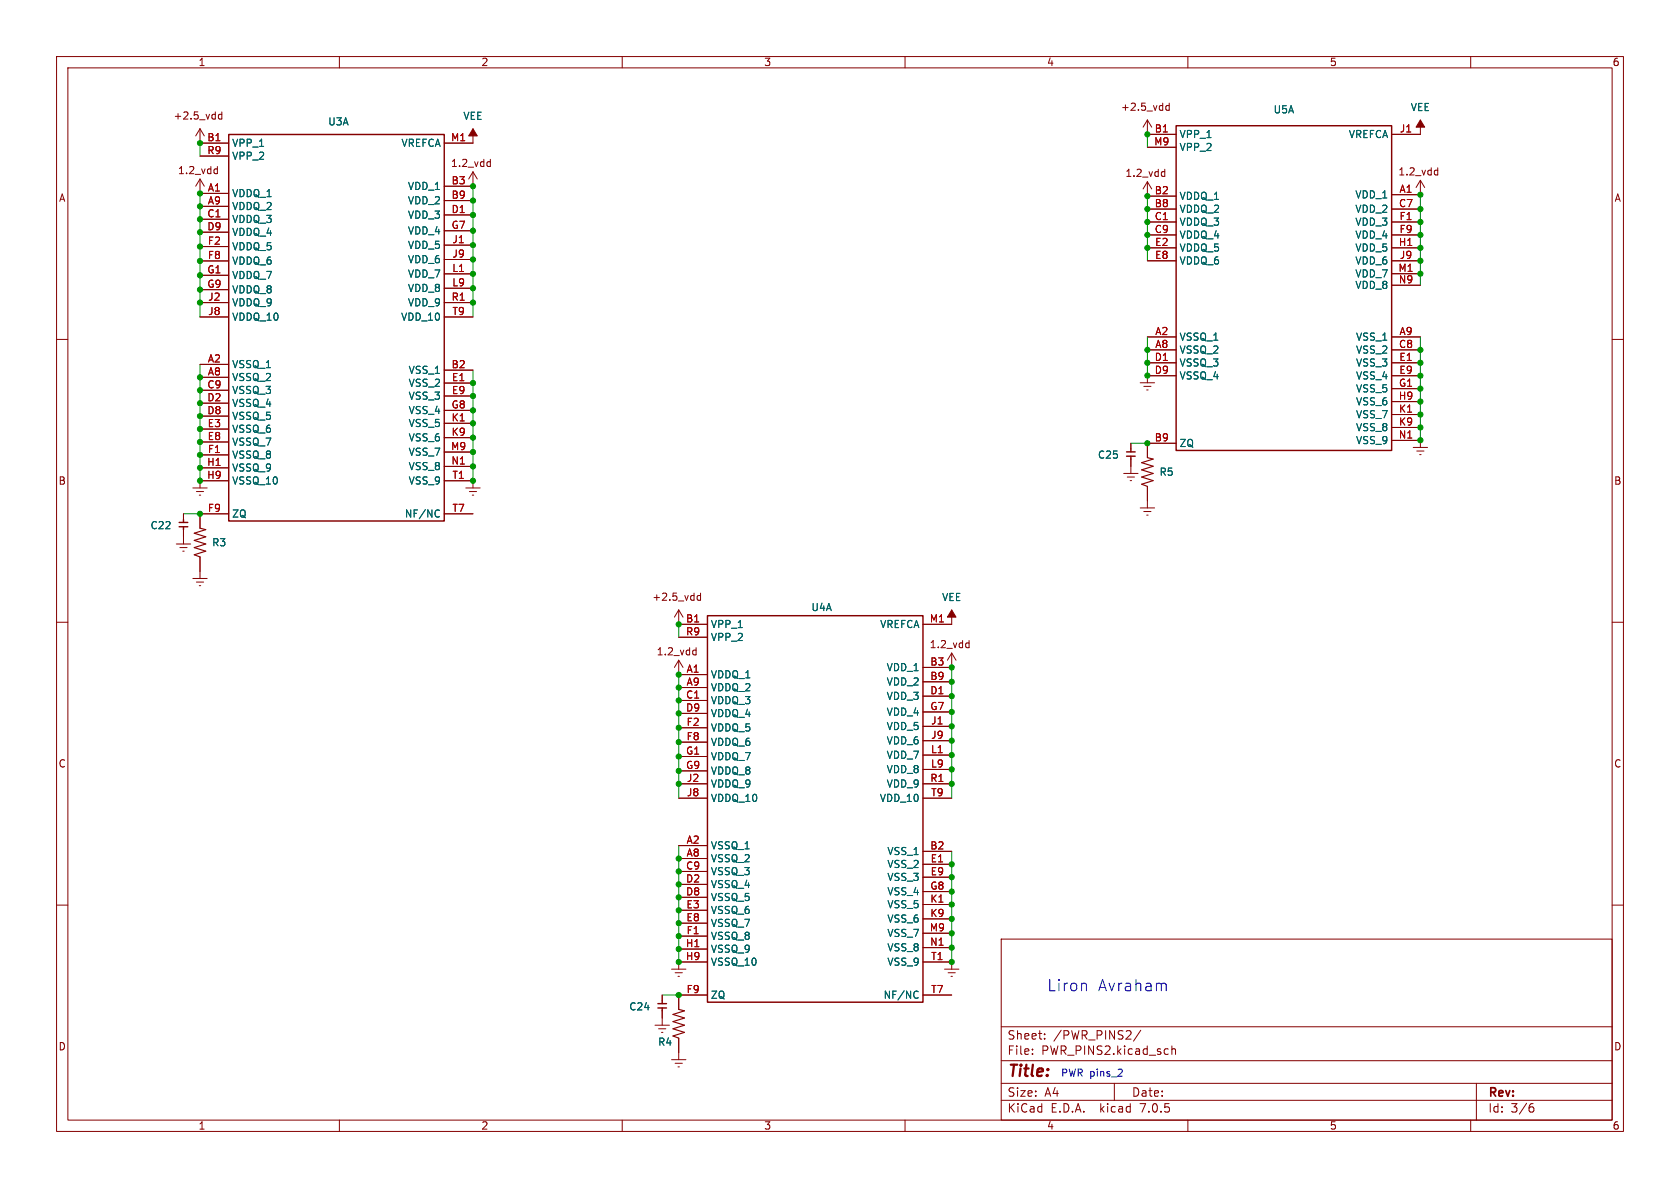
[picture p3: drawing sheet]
<svg xmlns="http://www.w3.org/2000/svg" width="297mm" height="210mm" viewBox="0 0 297 210" stroke-linecap="round" stroke-linejoin="round" font-family="sans-serif">
<g fill="none" stroke="#840000" stroke-width=".18">
<path d="M10 10h277v190h-277zM12 12h273v186h-273zM39.2 19.8v1.3M60 10v2M110 10v2M160 10v2M206.7 18.2v1.3M206.7 18.7h-.4l-.2 .2 .1 .5h.5M210 10v2M260 10v2M35.4 31.6v2.6h5M35.4 36.5h5"/>
<path d="M35.4 22.8v2.5h5M35.4 38.8h5M35.4 27.6h5M35.4 22.8l-.8 1.2M35.4 22.8l.7 1.2M35.4 31.6l-.8 1.3M35.4 31.6l.7 1.3M38.1 29.9h.3M38.4 29.4v1.3M38.4 30.6l-.3 .1M39.2 20.3l-.3-.1-.3 .2 .1 .6h.5M78.5 35.5h5.1"/>
<path d="M78.5 38h5.1M83.6 22.8v2.5h-5.1M83.6 30.4v2.5h-5.1M83.6 30.4l-.7 1.2M83.6 30.4l.8 1.2M86.3 28.6h.4M86.7 28.2v1.2M86.7 29.4h-.4M202.8 21.2v2.5h5.1M202.8 32.1v2.6h5.1M202.8 32.1l-.7 1.3M202.8 32.1l.8 1.3"/>
<path d="M202.8 21.2l-.7 1.3M202.8 21.2l.8 1.3M202.8 37h5.1M202.8 39.2h5.1M202.8 26h5.1M205.6 30.3l.3 .1M205.9 29.9v1.3M205.9 31.1l-.3 .1M246 37h5.1M246 39.2h5.1M251.1 21.2v2.5h-5.1M251.1 31.9v2.5h-5.1"/>
<path d="M251.1 31.9l-.8 1.2M251.1 31.9l.8 1.2M253.8 30.1h.4M254.2 29.7v1.2M254.2 30.9h-.4M10 60h2M35.4 41h5M35.4 43.6h5M35.4 46.1h5M35.4 48.7h5M35.4 51.2h5M35.4 53.5h5"/>
<path d="M35.4 56h5M78.5 40.8h5.1M78.5 43.3h5.1M78.5 53.5h5.1M78.5 56h5.1M78.5 45.9h5.1M78.5 48.4h5.1M78.5 51h5.1M202.8 59.6h5.1M202.8 41.5h5.1M202.8 43.8h5.1M202.8 46.1h5.1"/>
<path d="M246 48.4h5.1M246 59.6h5.1M246 41.5h5.1M246 43.8h5.1M246 46.1h5.1M246 50.4h5.1M285 60h2M35.4 64.4h5M35.4 66.7h5M35.4 69h5M35.4 71.3h5M35.4 73.6h5"/>
<path d="M35.4 75.8h5M35.4 78.1h5M78.5 65.4h5.1M78.5 67.7h5.1M78.5 70h5.1M78.5 72.5h5.1M78.5 74.8h5.1M78.5 77.4h5.1M78.5 79.9h5.1M199.9 78.4v1M201.6 67.7h2.5M202.2 68.3h1.3"/>
<path d="M202.7 68.9h.3M202.8 66.4v1.3M202.8 61.8h5.1M202.8 64.1h5.1M202.8 66.4h5.1M207.9 78.4h-5.1v2.5M246 77.9l5.1-.1v1.3M246 61.8h5.1M246 64.1h5.1M246 66.4h5.1M246 68.7h5.1M246 71h5.1"/>
<path d="M246 73.3h5.1M246 75.6h5.1M249.8 79.1h2.6M250.5 79.7h1.2M31.2 96.2h2.5M31.8 96.8h1.3M32.3 97.4h.3M32.4 90.8v1M32.4 93.6v2.6M34.1 86.3h2.5M34.7 86.9h1.3M35.2 87.5h.3"/>
<path d="M35.4 80.4h5M35.4 82.7h5M35.4 98.5v3.8M40.4 90.8h-5v2.6M40.4 85h-5v1.3M78.5 90.8h5.1M78.5 85h5.1v1.3M78.5 82.4h5.1M82.3 86.3h2.6M83 86.9h1.3M83.5 87.5h.2M198.7 83.7h2.5"/>
<path d="M199.3 84.3h1.3M199.8 85h.3M199.9 81.1v2.6M201.6 89.8h2.5M202.2 90.4h1.3M202.7 91.1h.3M202.8 86v3.8M251 80.4h.2M10 110h2M34.1 102.3h2.5M34.7 102.9h1.3M35.2 103.5h.3"/>
<path d="M120 107.8v2.6h5.1M120 116.7v2.6h5.1M120 112.6h5.1M120 116.7l-.8 1.3M120 116.7l.8 1.3M120 107.8l-.8 1.3M120 107.8l.8 1.3M122.7 114.9l.4 .1M123.1 114.5v1.3M123.1 115.7l-.4 .1M123.8 105.3h-.3l-.3 .2 .2 .6h.4M123.8 104.8v1.3"/>
<path d="M168.2 107.8v2.6h-5M168.2 115.4v2.6h-5M168.2 115.4l-.7 1.3M168.2 115.4l.8 1.3M171 113.7h.3M171.3 113.2v1.3M171.3 114.4l-.3 .1M285 110h2M120 121.5h5.1M120 123.8h5.1M120 126.1h5.1M120 128.7h5.1"/>
<path d="M120 131.2h5.1M120 133.7h5.1M120 136.3h5.1M120 138.6h5.1M163.2 120.5h5M163.2 123.1h5M163.2 125.9h5M163.2 128.4h5M163.2 138.6h5M163.2 130.9h5M163.2 133.5h5M163.2 136h5"/>
<path d="M10 160h2M120 149.5h5.1M120 151.8h5.1M120 154.1h5.1M120 156.3h5.1M120 158.6h5.1M120 141.1h5.1M163.2 150.5h5M163.2 152.8h5M163.2 155.1h5M163.2 157.6h5M163.2 141.1h5"/>
<path d="M163.2 159.9h5M285 160h2M117.1 175.9v1M117.1 178.7v2.5M118.7 171.3h2.6M119.4 172h1.2M119.9 172.6h.2M120 160.9h5.1M120 163.2h5.1M120 165.5h5.1M120 167.8h5.1M125.1 170.1h-5.1v1.2"/>
<path d="M125.1 175.9h-5.1v2.5M163.2 170.1h5v1.2M163.2 175.9h5M163.2 162.4h5M163.2 165h5M163.2 167.5h5M167 171.3h2.5M167.6 172h1.3M168.1 172.6h.3M177 166h108v32h-108zM60 198v2M110 198v2"/>
<path d="M115.8 181.2h2.5M116.4 181.9h1.3M116.9 182.5h.3M118.7 187.3h2.6M119.4 188h1.2M119.9 188.6h.2M120 183.5v3.8M160 198v2M177 194.5h108M177 191.5h108M177 187.5h108M177 181.5h108"/>
<path d="M182.5 186.3v.1M182.5 185.5v.1M184.7 183.6v.1M184.7 182.8v.1M197 191.5v3M201.7 182.1l-1.3 2M207.2 184.9v1.5M207.2 185.5l.2-.1 .3 .1 .1 .9M210 198v2M260 198v2M261 191.5v6.5M270.5 195.7h.4l.3 .3-.2 .5h-.5"/>
<path d="M271 195.1l-.5 .1"/>
</g>
<g fill="#840000" stroke="#840000" stroke-width=".18">
<path d="M168.2 107.8l.8 1.3h-1.5z"/>
<path d="M83.6 22.8l.8 1.2h-1.5z"/>
<path d="M251.1 21.2l.8 1.3h-1.6z"/>
</g>
<g fill="none" stroke="#840000" stroke-width=".25">
<path d="M40.4 23.8h38.1v68.3h-38.1zM207.9 22.2h38.1v57.4h-38.1zM199.2 79.9h1.5M199.9 79.4v.5M31.7 92.4h1.5M31.7 93.1h1.5M32.4 91.8v.6M32.4 93.1v.5M199.2 80.6h1.5M199.9 80.6v.6M125.1 108.8h38.1v68.4h-38.1zM116.3 177.4h1.5"/>
<path d="M116.3 178.2h1.5M117.1 176.9v.5M117.1 178.2v.5"/>
</g>
<path d="M35.4 93.4l1 .2-2.1 .7 2.1 .6-2.1 .6 2.1 .7-2.1 .6 2.1 .6-2.1 .7 1.1 .4M202.8 80.9l1.1 .3-2.1 .6 2.1 .6-2.1 .7 2.1 .6-2.1 .6 2.1 .7-2.1 .6 1 .4M120 178.4l1 .3-2 .6 2 .7-2 .6 2 .6-2 .7 2 .6-2 .6 1 .4" fill="none" stroke="#840000" stroke-width=".2"/>
<path d="M77.4 90.1l.3 .2M77.7 91.3l-.3 .1M162.1 175.2l.2 .1M162.3 176.4l-.2 .1" fill="none" stroke="#006464" stroke-width=".18"/>
<path d="M192 173.9l.1 1.2M205.9 173.8l.3 .3v1M198.3 189l.1 .2-.1 .3-.7 .8h.8" fill="none" stroke="#0000c2" stroke-width=".18"/>
<g fill="none" stroke="#009600" stroke-width=".18">
<path d="M35.4 25.3v2.3M35.4 34.2v21.8M83.6 32.9v23.1M202.8 23.7v2.3M202.8 34.7v11.4M251.1 34.4v16M202.8 59.6v6.8M251.1 59.6v18.3M35.4 64.4v20.6M83.6 65.4v19.6M199.9 78.4h2.9M32.4 90.8h3"/>
<path d="M120 110.4v2.2M120 119.3v21.8M168.2 118v23.1M120 149.5v20.6M168.2 150.5v19.6M117.1 175.9h2.9"/>
</g>
<g fill="#009600" stroke="#009600" stroke-width=".18">
<circle cx="168.2" cy="125.9" r=".46"/>
<circle cx="168.2" cy="133.5" r=".46"/>
<circle cx="168.2" cy="128.4" r=".46"/>
<circle cx="168.2" cy="130.9" r=".46"/>
<circle cx="168.2" cy="136" r=".46"/>
<circle cx="168.2" cy="138.6" r=".46"/>
<circle cx="168.2" cy="120.5" r=".46"/>
<circle cx="202.8" cy="78.4" r=".46"/>
<circle cx="251.1" cy="77.8" r=".46"/>
<circle cx="251.1" cy="75.6" r=".46"/>
<circle cx="202.8" cy="41.5" r=".46"/>
<circle cx="202.8" cy="39.2" r=".46"/>
<circle cx="202.8" cy="34.7" r=".46"/>
<circle cx="202.8" cy="61.8" r=".46"/>
<circle cx="251.1" cy="71" r=".46"/>
<circle cx="251.1" cy="73.3" r=".46"/>
<circle cx="35.4" cy="25.3" r=".46"/>
<circle cx="35.4" cy="36.5" r=".46"/>
<circle cx="35.4" cy="34.2" r=".46"/>
<circle cx="35.4" cy="41" r=".46"/>
<circle cx="35.4" cy="46.1" r=".46"/>
<circle cx="35.4" cy="43.6" r=".46"/>
<circle cx="35.4" cy="38.8" r=".46"/>
<circle cx="83.6" cy="45.9" r=".46"/>
<circle cx="83.6" cy="43.3" r=".46"/>
<circle cx="83.6" cy="40.8" r=".46"/>
<circle cx="83.6" cy="48.4" r=".46"/>
<circle cx="83.6" cy="51" r=".46"/>
<circle cx="83.6" cy="53.5" r=".46"/>
<circle cx="35.4" cy="53.5" r=".46"/>
<circle cx="35.4" cy="48.7" r=".46"/>
<circle cx="35.4" cy="51.2" r=".46"/>
<circle cx="83.6" cy="35.5" r=".46"/>
<circle cx="83.6" cy="32.9" r=".46"/>
<circle cx="83.6" cy="38" r=".46"/>
<circle cx="120" cy="110.4" r=".46"/>
<circle cx="120" cy="119.3" r=".46"/>
<circle cx="120" cy="128.7" r=".46"/>
<circle cx="120" cy="131.2" r=".46"/>
<circle cx="168.2" cy="118" r=".46"/>
<circle cx="168.2" cy="123.1" r=".46"/>
<circle cx="120" cy="136.3" r=".46"/>
<circle cx="120" cy="138.6" r=".46"/>
<circle cx="120" cy="133.7" r=".46"/>
<circle cx="120" cy="121.5" r=".46"/>
<circle cx="120" cy="123.8" r=".46"/>
<circle cx="120" cy="126.1" r=".46"/>
<circle cx="83.6" cy="79.9" r=".46"/>
<circle cx="83.6" cy="85" r=".46"/>
<circle cx="83.6" cy="82.4" r=".46"/>
<circle cx="35.4" cy="66.7" r=".46"/>
<circle cx="35.4" cy="71.3" r=".46"/>
<circle cx="35.4" cy="69" r=".46"/>
<circle cx="83.6" cy="72.5" r=".46"/>
<circle cx="83.6" cy="74.8" r=".46"/>
<circle cx="83.6" cy="77.4" r=".46"/>
<circle cx="35.4" cy="80.4" r=".46"/>
<circle cx="35.4" cy="78.1" r=".46"/>
<circle cx="35.4" cy="75.8" r=".46"/>
<circle cx="35.4" cy="73.6" r=".46"/>
<circle cx="83.6" cy="70" r=".46"/>
<circle cx="83.6" cy="67.7" r=".46"/>
<circle cx="35.4" cy="90.8" r=".46"/>
<circle cx="35.4" cy="85" r=".46"/>
<circle cx="35.4" cy="82.7" r=".46"/>
<circle cx="120" cy="163.2" r=".46"/>
<circle cx="120" cy="165.5" r=".46"/>
<circle cx="120" cy="167.8" r=".46"/>
<circle cx="168.2" cy="155.1" r=".46"/>
<circle cx="168.2" cy="159.9" r=".46"/>
<circle cx="168.2" cy="152.8" r=".46"/>
<circle cx="168.2" cy="157.6" r=".46"/>
<circle cx="120" cy="160.9" r=".46"/>
<circle cx="120" cy="158.6" r=".46"/>
<circle cx="168.2" cy="162.4" r=".46"/>
<circle cx="168.2" cy="165" r=".46"/>
<circle cx="120" cy="154.1" r=".46"/>
<circle cx="120" cy="156.3" r=".46"/>
<circle cx="120" cy="151.8" r=".46"/>
<circle cx="120" cy="170.1" r=".46"/>
<circle cx="120" cy="175.9" r=".46"/>
<circle cx="168.2" cy="167.5" r=".46"/>
<circle cx="168.2" cy="170.1" r=".46"/>
<circle cx="251.1" cy="41.5" r=".46"/>
<circle cx="251.1" cy="43.8" r=".46"/>
<circle cx="251.1" cy="39.2" r=".46"/>
<circle cx="202.8" cy="37" r=".46"/>
<circle cx="202.8" cy="23.7" r=".46"/>
<circle cx="251.1" cy="61.8" r=".46"/>
<circle cx="251.1" cy="64.1" r=".46"/>
<circle cx="251.1" cy="48.4" r=".46"/>
<circle cx="251.1" cy="46.1" r=".46"/>
<circle cx="251.1" cy="34.4" r=".46"/>
<circle cx="251.1" cy="37" r=".46"/>
<circle cx="202.8" cy="64.1" r=".46"/>
<circle cx="202.8" cy="66.4" r=".46"/>
<circle cx="202.8" cy="43.8" r=".46"/>
<circle cx="251.1" cy="68.7" r=".46"/>
<circle cx="251.1" cy="66.4" r=".46"/>
</g>
<g font-size="2.8" fill="#0000c2">
<text x="185" y="175.4">Liron</text>
<text x="193.9" y="175.4">Avraham</text>
</g>
<text font-size="2.8" fill="#840000" x="178" y="190.8">Title:</text>
<g font-size="2.1" fill="#840000">
<text x="178" y="183.9">Sheet:</text>
<text x="186.2" y="183.9">/PWR_PINS2/</text>
<text x="178" y="186.6">File:</text>
<text x="184" y="186.6">PWR_PINS2.kicad_sch</text>
<text x="178" y="196.8">KiCad</text>
<text x="178" y="194">Size:</text>
<text x="184.6" y="194">A4</text>
<text x="185.7" y="196.8">E.D.A.</text>
<text x="194.4" y="196.8">kicad</text>
<text x="200" y="194">Date:</text>
<text x="201.5" y="196.8">7.0.5</text>
<text x="263" y="194.2">Rev:</text>
<text x="263" y="196.8">Id:</text>
<text x="267" y="196.8">3/6</text>
</g>
<g font-size="1.8" fill="#840000">
<text x="35" y="11.8">1</text>
<text x="85" y="11.8">2</text>
<text x="135" y="11.8">3</text>
<text x="185" y="11.8">4</text>
<text x="235" y="11.8">5</text>
<text x="285" y="11.8">6</text>
<text x="30.6" y="21.3">+2.5_vdd</text>
<text x="198.1" y="19.8">+2.5_vdd</text>
<text x="79.7" y="29.7">1.2_vdd</text>
<text x="10.4" y="35.8">A</text>
<text x="31.4" y="31">1.2_vdd</text>
<text x="198.9" y="31.4">1.2_vdd</text>
<text x="247.2" y="31.2">1.2_vdd</text>
<text x="285.4" y="35.8">A</text>
<text x="10.3" y="85.8">B</text>
<text x="285.3" y="85.8">B</text>
<text x="115.2" y="106.4">+2.5_vdd</text>
<text x="116" y="116">1.2_vdd</text>
<text x="164.3" y="114.8">1.2_vdd</text>
<text x="10.3" y="135.8">C</text>
<text x="285.3" y="135.8">C</text>
<text x="10.3" y="185.8">D</text>
<text x="285.3" y="185.8">D</text>
<text x="35" y="199.8">1</text>
<text x="85" y="199.8">2</text>
<text x="135" y="199.8">3</text>
<text x="185" y="199.8">4</text>
<text x="235" y="199.8">5</text>
<text x="285" y="199.8">6</text>
</g>
<g font-size="1.8" fill="#006464">
<text x="58" y="22.3">U3A</text>
<text x="81.9" y="21.3">VEE</text>
<text x="225.1" y="20.2">U5A</text>
<text x="249.3" y="19.8">VEE</text>
<text x="40.9" y="26.1">VPP_1</text>
<text x="40.9" y="28.4">VPP_2</text>
<text x="70.9" y="26.1">VREFCA</text>
<text x="208.4" y="24.6">VPP_1</text>
<text x="208.4" y="26.9">VPP_2</text>
<text x="238.4" y="24.6">VREFCA</text>
<text x="40.9" y="35">VDDQ_1</text>
<text x="72.1" y="33.7">VDD_1</text>
<text x="208.4" y="35.5">VDDQ_1</text>
<text x="239.6" y="35.2">VDD_1</text>
<text x="40.9" y="37.3">VDDQ_2</text>
<text x="40.9" y="39.6">VDDQ_3</text>
<text x="40.9" y="41.9">VDDQ_4</text>
<text x="72.1" y="36.3">VDD_2</text>
<text x="72.1" y="38.8">VDD_3</text>
<text x="72.1" y="41.6">VDD_4</text>
<text x="208.4" y="37.8">VDDQ_2</text>
<text x="208.4" y="40.1">VDDQ_3</text>
<text x="239.6" y="37.8">VDD_2</text>
<text x="239.6" y="40.1">VDD_3</text>
<text x="40.9" y="44.4">VDDQ_5</text>
<text x="40.9" y="47">VDDQ_6</text>
<text x="72.1" y="44.2">VDD_5</text>
<text x="72.1" y="46.7">VDD_6</text>
<text x="208.4" y="42.4">VDDQ_4</text>
<text x="208.4" y="44.6">VDDQ_5</text>
<text x="208.4" y="46.9">VDDQ_6</text>
<text x="239.6" y="42.4">VDD_4</text>
<text x="239.6" y="44.6">VDD_5</text>
<text x="239.6" y="46.9">VDD_6</text>
<text x="40.9" y="49.5">VDDQ_7</text>
<text x="40.9" y="52">VDDQ_8</text>
<text x="72.1" y="49.2">VDD_7</text>
<text x="72.1" y="51.8">VDD_8</text>
<text x="239.6" y="49.2">VDD_7</text>
<text x="239.6" y="51.2">VDD_8</text>
<text x="40.9" y="54.3">VDDQ_9</text>
<text x="40.9" y="56.9">VDDQ_10</text>
<text x="70.9" y="56.9">VDD_10</text>
<text x="72.1" y="54.3">VDD_9</text>
<text x="40.9" y="65.2">VSSQ_1</text>
<text x="208.4" y="60.4">VSSQ_1</text>
<text x="208.4" y="62.7">VSSQ_2</text>
<text x="208.4" y="65">VSSQ_3</text>
<text x="239.7" y="60.4">VSS_1</text>
<text x="239.7" y="62.7">VSS_2</text>
<text x="239.7" y="65">VSS_3</text>
<text x="40.9" y="67.5">VSSQ_2</text>
<text x="40.9" y="69.8">VSSQ_3</text>
<text x="72.2" y="66.3">VSS_1</text>
<text x="72.2" y="68.5">VSS_2</text>
<text x="72.2" y="70.8">VSS_3</text>
<text x="208.4" y="67.2">VSSQ_4</text>
<text x="239.7" y="67.2">VSS_4</text>
<text x="239.7" y="69.5">VSS_5</text>
<text x="239.7" y="71.8">VSS_6</text>
<text x="40.9" y="72.1">VSSQ_4</text>
<text x="40.9" y="74.4">VSSQ_5</text>
<text x="40.9" y="76.7">VSSQ_6</text>
<text x="72.2" y="73.4">VSS_4</text>
<text x="72.2" y="75.7">VSS_5</text>
<text x="239.7" y="74.1">VSS_7</text>
<text x="239.7" y="76.4">VSS_8</text>
<text x="40.9" y="79">VSSQ_7</text>
<text x="40.9" y="81.2">VSSQ_8</text>
<text x="40.9" y="83.5">VSSQ_9</text>
<text x="72.2" y="78.2">VSS_6</text>
<text x="72.2" y="80.7">VSS_7</text>
<text x="72.2" y="83.3">VSS_8</text>
<text x="194" y="81.2">C25</text>
<text x="208.4" y="79.2">ZQ</text>
<text x="239.7" y="78.7">VSS_9</text>
<text x="40.9" y="85.8">VSSQ_10</text>
<text x="72.2" y="85.8">VSS_9</text>
<text x="204.9" y="84.3">R5</text>
<text x="26.6" y="93.7">C22</text>
<text x="40.9" y="91.7">ZQ</text>
<text x="71.6" y="91.7">NF/NC</text>
<text x="37.4" y="96.7">R3</text>
<text x="166.5" y="106.4">VEE</text>
<text x="125.6" y="111.2">VPP_1</text>
<text x="125.6" y="113.5">VPP_2</text>
<text x="143.4" y="108.2">U4A</text>
<text x="155.6" y="111.2">VREFCA</text>
<text x="156.7" y="118.8">VDD_1</text>
<text x="125.6" y="120.1">VDDQ_1</text>
<text x="125.6" y="122.4">VDDQ_2</text>
<text x="125.6" y="124.7">VDDQ_3</text>
<text x="156.7" y="121.3">VDD_2</text>
<text x="156.7" y="123.9">VDD_3</text>
<text x="125.6" y="126.9">VDDQ_4</text>
<text x="125.6" y="129.5">VDDQ_5</text>
<text x="156.7" y="126.7">VDD_4</text>
<text x="156.7" y="129.2">VDD_5</text>
<text x="156.7" y="131.8">VDD_6</text>
<text x="125.6" y="132">VDDQ_6</text>
<text x="125.6" y="134.6">VDDQ_7</text>
<text x="125.6" y="137.1">VDDQ_8</text>
<text x="156.7" y="134.3">VDD_7</text>
<text x="156.7" y="136.8">VDD_8</text>
<text x="125.6" y="139.4">VDDQ_9</text>
<text x="125.6" y="141.9">VDDQ_10</text>
<text x="155.5" y="141.9">VDD_10</text>
<text x="156.7" y="139.4">VDD_9</text>
<text x="125.6" y="150.3">VSSQ_1</text>
<text x="125.6" y="152.6">VSSQ_2</text>
<text x="125.6" y="154.9">VSSQ_3</text>
<text x="156.8" y="151.3">VSS_1</text>
<text x="156.8" y="153.6">VSS_2</text>
<text x="156.8" y="155.9">VSS_3</text>
<text x="125.6" y="157.2">VSSQ_4</text>
<text x="125.6" y="159.4">VSSQ_5</text>
<text x="125.6" y="161.7">VSSQ_6</text>
<text x="156.8" y="158.4">VSS_4</text>
<text x="156.8" y="160.7">VSS_5</text>
<text x="125.6" y="164">VSSQ_7</text>
<text x="125.6" y="166.3">VSSQ_8</text>
<text x="156.8" y="163.3">VSS_6</text>
<text x="156.8" y="165.8">VSS_7</text>
<text x="125.6" y="168.6">VSSQ_9</text>
<text x="125.6" y="170.9">VSSQ_10</text>
<text x="156.8" y="168.3">VSS_8</text>
<text x="156.8" y="170.9">VSS_9</text>
<text x="111.2" y="178.8">C24</text>
<text x="125.6" y="176.7">ZQ</text>
<text x="156.2" y="176.7">NF/NC</text>
<text x="116.3" y="185">R4</text>
</g>
<g font-size="1.8" fill="#a90000">
<text x="204.1" y="23.5">B1</text>
<text x="247.4" y="23.5">J1</text>
<text x="36.6" y="25">B1</text>
<text x="36.6" y="27.3">R9</text>
<text x="79.7" y="25">M1</text>
<text x="204" y="25.8">M9</text>
<text x="36.7" y="33.9">A1</text>
<text x="79.8" y="32.7">B3</text>
<text x="79.8" y="35.2">B9</text>
<text x="204.1" y="34.4">B2</text>
<text x="247.4" y="34.2">A1</text>
<text x="36.6" y="38.5">C1</text>
<text x="36.6" y="40.8">D9</text>
<text x="36.7" y="36.2">A9</text>
<text x="79.8" y="37.7">D1</text>
<text x="79.8" y="40.5">G7</text>
<text x="204.1" y="36.7">B8</text>
<text x="204.1" y="39">C1</text>
<text x="204.1" y="41.3">C9</text>
<text x="247.3" y="36.7">C7</text>
<text x="247.4" y="39">F1</text>
<text x="247.4" y="41.3">F9</text>
<text x="36.7" y="43.3">F2</text>
<text x="36.7" y="45.9">F8</text>
<text x="79.9" y="43.1">J1</text>
<text x="79.9" y="45.6">J9</text>
<text x="204.1" y="43.6">E2</text>
<text x="204.1" y="45.8">E8</text>
<text x="247.2" y="43.6">H1</text>
<text x="247.4" y="45.8">J9</text>
<text x="36.6" y="48.4">G1</text>
<text x="36.6" y="51">G9</text>
<text x="36.7" y="53.2">J2</text>
<text x="79.8" y="53.2">R1</text>
<text x="79.9" y="48.2">L1</text>
<text x="79.9" y="50.7">L9</text>
<text x="247.2" y="48.1">M1</text>
<text x="247.2" y="50.2">N9</text>
<text x="36.7" y="55.8">J8</text>
<text x="79.9" y="55.8">T9</text>
<text x="204.2" y="59.3">A2</text>
<text x="247.4" y="59.3">A9</text>
<text x="36.7" y="64.2">A2</text>
<text x="79.8" y="65.2">B2</text>
<text x="204.1" y="63.9">D1</text>
<text x="204.2" y="61.6">A8</text>
<text x="247.3" y="61.6">C8</text>
<text x="247.3" y="63.9">E1</text>
<text x="36.6" y="68.7">C9</text>
<text x="36.6" y="71">D2</text>
<text x="36.7" y="66.4">A8</text>
<text x="79.8" y="67.5">E1</text>
<text x="79.8" y="69.7">E9</text>
<text x="204.1" y="66.2">D9</text>
<text x="247.2" y="70.7">H9</text>
<text x="247.3" y="68.5">G1</text>
<text x="247.3" y="66.2">E9</text>
<text x="36.6" y="73.3">D8</text>
<text x="36.7" y="75.6">E3</text>
<text x="36.7" y="77.9">E8</text>
<text x="79.8" y="72.3">G8</text>
<text x="79.8" y="74.6">K1</text>
<text x="79.8" y="77.1">K9</text>
<text x="247.2" y="77.6">N1</text>
<text x="247.3" y="73">K1</text>
<text x="247.3" y="75.3">K9</text>
<text x="36.6" y="82.4">H1</text>
<text x="36.7" y="80.2">F1</text>
<text x="79.7" y="79.7">M9</text>
<text x="79.7" y="82.2">N1</text>
<text x="204.1" y="78.1">B9</text>
<text x="36.6" y="84.7">H9</text>
<text x="79.9" y="84.7">T1</text>
<text x="36.7" y="90.6">F9</text>
<text x="79.9" y="90.6">T7</text>
<text x="121.2" y="110.1">B1</text>
<text x="121.2" y="112.4">R9</text>
<text x="164.3" y="110.1">M1</text>
<text x="121.3" y="119">A1</text>
<text x="164.4" y="117.7">B3</text>
<text x="121.2" y="123.6">C1</text>
<text x="121.2" y="125.9">D9</text>
<text x="121.3" y="121.3">A9</text>
<text x="164.4" y="120.3">B9</text>
<text x="164.4" y="122.8">D1</text>
<text x="164.4" y="125.6">G7</text>
<text x="121.3" y="128.4">F2</text>
<text x="121.3" y="130.9">F8</text>
<text x="164.6" y="128.1">J1</text>
<text x="164.6" y="130.7">J9</text>
<text x="121.2" y="133.5">G1</text>
<text x="121.2" y="136">G9</text>
<text x="164.5" y="133.2">L1</text>
<text x="164.5" y="135.8">L9</text>
<text x="121.4" y="138.3">J2</text>
<text x="121.4" y="140.8">J8</text>
<text x="164.4" y="138.3">R1</text>
<text x="164.6" y="140.8">T9</text>
<text x="121.3" y="149.2">A2</text>
<text x="121.2" y="153.8">C9</text>
<text x="121.3" y="151.5">A8</text>
<text x="164.4" y="150.2">B2</text>
<text x="164.5" y="152.5">E1</text>
<text x="164.5" y="154.8">E9</text>
<text x="121.2" y="156.1">D2</text>
<text x="121.2" y="158.4">D8</text>
<text x="121.3" y="160.7">E3</text>
<text x="164.4" y="157.4">G8</text>
<text x="164.4" y="159.6">K1</text>
<text x="121.2" y="167.5">H1</text>
<text x="121.3" y="162.9">E8</text>
<text x="121.3" y="165.2">F1</text>
<text x="164.3" y="164.7">M9</text>
<text x="164.4" y="167.3">N1</text>
<text x="164.4" y="162.2">K9</text>
<text x="121.2" y="169.8">H9</text>
<text x="164.6" y="169.8">T1</text>
<text x="121.3" y="175.6">F9</text>
<text x="164.6" y="175.6">T7</text>
</g>
<text font-size="1.8" fill="#0000c2" x="187.5" y="190.4">PWR pins_2</text>
</svg>
